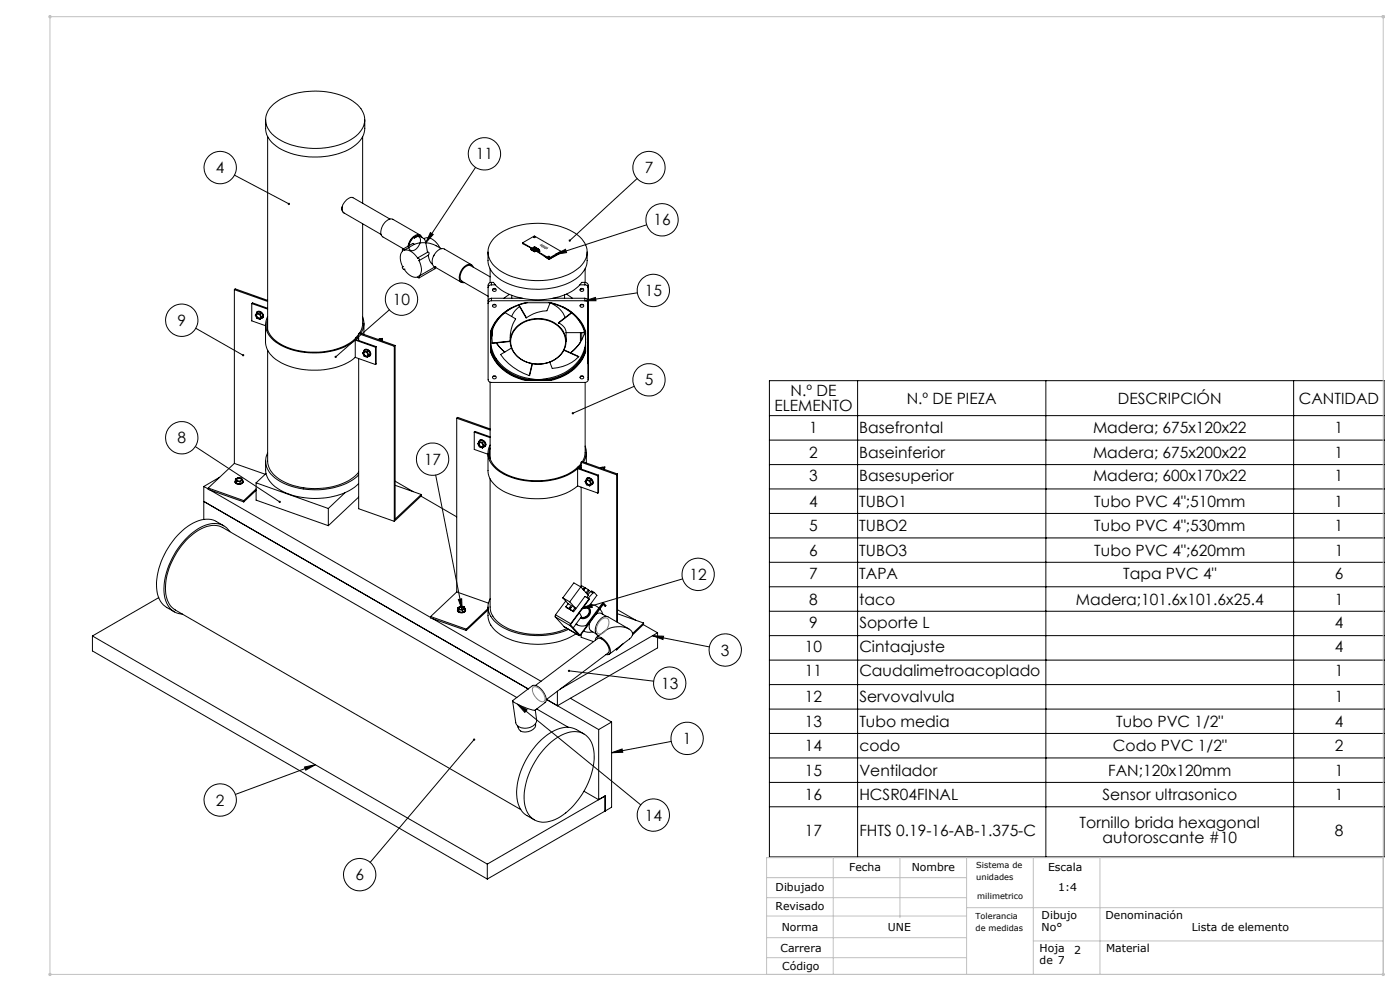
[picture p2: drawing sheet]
<svg xmlns="http://www.w3.org/2000/svg" width="420mm" height="297mm" viewBox="0 0 420 297" stroke-linecap="round" stroke-linejoin="round" font-family="sans-serif">
<g fill="none" stroke="#000" stroke-width=".3">
<path d="M79.7 35.9a10.6 10.6 0 0 0 .3 4.3 11.7 11.7 0 0 0 8.3 6.1 22.9 22.9 0 0 0 17.7-2.4 6.9 6.9 0 0 0 3.4-5.4v-2.6M81.5 31.8a18.8 18.8 0 0 1 14.3-4.5 16.8 16.8 0 0 1 12.5 5.3 5.7 5.7 0 0 1-1.5 8.2 22.3 22.3 0 0 1-23.2 .9 6.4 6.4 0 0 1-3.4-8zM70.3 52.5l16.4 8.6M80.3 41v57.9M108.8 41v19.9M142.7 50.2l-15 22.5M191.1 53.5l-20.2 18.6M102.6 62v.6l.2 .9M103.1 63.8l11.2 6.5M103.2 63.8a2.61 2.61 0 0 1 .8-3.9 1.56 1.56 0 0 1 1.9-.6l11.1 6.3M108.8 67.1v29.8l-.2 1.3-.7 1.6M120.8 79.9h.1"/>
<path d="M120.8 79.9a.49 .49 0 0 0 .4 .8M121.2 75l-.4-.3-.1 .4a4.5 4.5 0 0 0 .1 4.8M121.2 75a3.9 3.9 0 0 1 4.1 2.3M123.8 73h.3l.1 .3M123.8 73l-3 1.7M124.1 71.2l.3 .1M124.2 73.3l-3 1.7M124.4 71.3l.6-.4h1l1.3 .7 .4 1.1M124.9 71a2.56 2.56 0 0 0-2.3 2.7l.1 .7a1.27 1.27 0 0 0 1.1 .8 1.27 1.27 0 0 0 1.2-.7 2.55 2.55 0 0 0 .7-3.5h-.9l-.4 .3M125.3 77.3a.49 .49 0 0 1 .4 .3 .49 .49 0 0 1 0 .5M125.7 78.1a4 4 0 0 1 0 4.7M125.9 70.8h-.1a2.67 2.67 0 0 0-2.9 2l-.2 .8"/>
<path d="M126 70.4l-8.1-4.6a2.81 2.81 0 0 0-3.2 2 2.53 2.53 0 0 0 .2 3.2l6.1 3.6M126.6 71.2a1.38 1.38 0 0 0-1.2-1 1.38 1.38 0 0 0-1.3 .7l-1.3 1.6-.4 1.3M127.2 71.5a2.94 2.94 0 0 1 3.8 1.3l1 1.5M127.7 72.7l.6 2.9M127.7 72.7l2.3 .6 2.4 1.2M127.7 72.7l-2.3 .2-1.2 .4M128.3 75.6a.47 .47 0 0 1 .5 .4 .47 .47 0 0 1-.4 .5M128.3 75.6l-3 1.7M128.4 76.5l.1 .1a3.5 3.5 0 0 0 1.2 2.5M128.5 76.5l-2.8 1.6M129.1 69.7l.9 .6-2.3 2.4zM130.2 76.5l-.2 .4"/>
<path d="M141.4 79.3l-8.1-4.7a3.2 3.2 0 0 0-3.5 2.8l-.2 1.4 .6 1.1 8.2 4.7M146.4 75.5a9.1 9.1 0 0 0 .3 4.3 11.5 11.5 0 0 0 8.3 6.1 22.4 22.4 0 0 0 18.5-2.9 6.6 6.6 0 0 0 2.6-4.9v-2.6M148.2 71.4a19.7 19.7 0 0 1 15.5-4.3 15.9 15.9 0 0 1 11.3 5.1 5.7 5.7 0 0 1-1.5 8.2 21.9 21.9 0 0 1-17.5 3.2 13 13 0 0 1-9-5.7 5.5 5.5 0 0 1 1.2-6.5zM156.8 72.8v.2l2.7 1.5M156.8 72.8l2.8 1.6M156.8 72.8l3.5-2.1 8 4.6M159.2 74.6l.1 .2M159.2 74.6l.1 .3M159.3 74.8v.1M159.5 74.9l.2 .1M159.5 74.9l.2 .2M159.7 75v.1"/>
<path d="M159.8 74.6h.1M159.9 74.5v.1M159.9 75.1l.2 .1M159.9 75.1l.2 .2M160.1 74.4v.1M160.1 75.2v.1M160.1 74.8l.1 .1M160.2 74.3l.1 .1M160.2 75.2l.2 .3M160.2 75.2l.2 .1M160.3 74h.1M160.3 74l.2 .1"/>
<path d="M160.3 74.3h.1M160.3 74l-1.1 .6M160.4 74.3h.1M160.4 74.3l-1.1 .6M160.4 75.3v.2M160.5 75v.1M160.6 74.2l-1.3 .6M160.6 74.5l.1 .1M160.6 74.2h.1M160.6 74.2v.1M160.7 74.2h.1M160.7 74.2l.2 .1"/>
<path d="M160.7 74.5h.1M160.7 74.2l-1.2 .7M160.7 74.5l-1 .6M160.8 75.2l3.9 2.6 3.6-2-.2-.1M160.9 74.3l-1.2 .7M160.9 74.8h.1M160.9 74.3v.1M160.9 74.3l.1 .1M161 74.4h.1M161 74.4l.3 .1M161 74.4l-1.1 .7M161.1 74.7h.1"/>
<path d="M161.1 74.7l-1 .6M161.1 74.7h-.1M161.3 74.6l-.1-.1-1.1 .7M161.4 74.6l.2 .1M161.4 74.6l.1 .1M161.4 74.6l-1.2 .6M161.4 75.5h.1M161.4 74.9h.1M161.4 75v.5M161.4 75.5l3.3 1.9M161.4 74.9l-1 .6M161.5 75h-.2h.1"/>
<path d="M161.5 74.9v.6M161.5 74.7l.1 .1M161.5 74.7l-1.1 .6M161.6 74.8l-.1 .2M161.6 74.8h.2M161.8 75.3h.1M161.8 74.8l-.4 .2M161.8 74.9v.4M161.8 75.3l-.3 .2M163.7 77l1 .6M164.5 76.8l.4 .2h-.4zM164.7 77.4v.2"/>
<path d="M166.7 76.2l3-1.5 .3 1zM166.8 76.4v.1M167.7 75.9l.2 .1M168.3 75.3v.3l-3.6 2M168.3 75.3l-3.6 2.1M194 67.4l-27.3 8.8M58.7 98.4l14.2 8.1M70.3 86.8l10 3.5M70.3 86.8l.3-.2 9.7 3.4M70.3 86.8v52.1M75.5 91l4.8 1.6M75.5 91l.2-.2 4.6 1.6"/>
<path d="M75.5 91v5.2l4.2 1.4M76.9 94a.97 .97 0 0 1 1-.7 .97 .97 0 0 1 .9 .9l.2 .8-.7 .5M77 94.2a.75 .75 0 0 1 1 .3 .75 .75 0 0 1-.1 .9 .83 .83 0 0 1-.9-1.2zM77 94.2a.85 .85 0 0 0 .2 .9 .85 .85 0 0 0 .9 .2M77 93.8l-.4 .6 .4 1 1 .3M77 93.8l1 .4M77.1 93.5a1.25 1.25 0 0 1 1.5 .3 1.25 1.25 0 0 1 .2 1.5M78 94.2l.5 .9M78.4 93.8l-.4 .4M78.4 93.8l.5 .9M78.4 93.8l-.9-.4-.5 .4M78.5 95.1l-.5 .6"/>
<path d="M78.9 94.7l-.4 .4M78.9 94.7l-.9 1M79.7 97.3v5.2a7.3 7.3 0 0 0 4.6 6.2 22.6 22.6 0 0 0 21.6-1l.7-.6M80.3 94.9a5.8 5.8 0 0 0 2.5 7.6 22.2 22.2 0 0 0 23.1 0l.7-.6M80.3 95.8a6 6 0 0 0 3.2 6.9 22 22 0 0 0 21.6 0l1.3-1.1 6.5 2.3M108.8 95a5.2 5.2 0 0 1-.6 4.9M109.2 96.9v3.3M116.8 92.8l-16.1 14.2M121.2 80.7h.1M121.2 80.7a4.4 4.4 0 0 0 4.2 2.4l.4 .1-.1-.4M130.5 80l-4.8 2.8M130.5 80h.1"/>
<path d="M130.5 80v.5l-4.8 2.8M142 80.1a1.28 1.28 0 0 0-1.1-1 1.28 1.28 0 0 0-1.2 .6 3.8 3.8 0 0 0-1.5 4.8l1.1 .2M147 83l-5.7-3.3a2.78 2.78 0 0 0-3.2 2.6v1.2l.5 .8 7.8 4.5M147 80.6v4.1M147.4 84.6a.91 .91 0 0 0-1 .9v28.3a.92 .92 0 0 0 1 .8h28a.99 .99 0 0 0 1.1-.8v-28.3a.98 .98 0 0 0-1.1-.9M147.4 90.1a.92 .92 0 0 0-1 .8M147.4 89.4a.91 .91 0 0 0-1 .8M147.4 99.9l-.2 2.3 .2 2M147.4 85.4a.92 .92 0 0 0-1 .8M147.4 84.6h.6a15.7 15.7 0 0 0 12.1 5.2 18.7 18.7 0 0 0 13.4-4l1-1.2h.9M147.4 90.1h28M147.4 85.4h1.2"/>
<path d="M147.4 84.6v.8M147.4 89.4v.7M147.4 89.4h9.3M147.5 99.6l.1 .4M147.8 98.8l-.2 2M147.8 98.7l-.2 2.4 .1 1.7M148 91.3h.7M148 86.5h.7M148 86.5v.1M148.4 86.4v.2M149.1 96.2l-1.1 1.9-.6 1.8M151.5 93.7l3.2 1.9a11 11 0 0 0-1.6 6.7"/>
<path d="M152.8 88.2l-1.6 1.2M153.5 92.3a12.2 12.2 0 0 0-6.3 7.7l.2-.1M153.5 88.5v.9M155 98.1a9.1 9.1 0 0 1 14.1 1.8 6.5 6.5 0 0 1-4.6 8.8 8.7 8.7 0 0 1-11-4.7 5.8 5.8 0 0 1 1.5-5.9zM155.2 97.8a9.3 9.3 0 0 1 14.1 2.1 6.5 6.5 0 0 1-4.7 8.8 8.8 8.8 0 0 1-11.4-5 6 6 0 0 1 2-5.9zM155.6 91.4l2.3 3.8M155.7 91.4l2.2 3.8M155.9 91.9l-1.3 1.1-1.1 1.9M157.6 90.7h7.7M157.6 90.7a13.9 13.9 0 0 0-10.4 8.6v6.2a13.7 13.7 0 0 0 10.4 8.5M158.2 90.7a14.4 14.4 0 0 0-9.2 5.6M164.7 90.7a14.1 14.1 0 0 1 9.3 5.9"/>
<path d="M165.2 90.7a13.7 13.7 0 0 1 10.5 8.6v6.2a13.4 13.4 0 0 1-10.5 8.5M165.8 89.4h9.6M167.6 96.8a3.3 3.3 0 0 1 2.2 2.9M168.7 91.9a12.3 12.3 0 0 1 7 8.1l-.3-.1M169.4 88.4v1M169.5 95.2a7.4 7.4 0 0 0-4.5-4.4l-.9 2.3-3.1 .6-3.1 1.5M169.8 99.7v2.6M169.8 99.7h5.5M169.9 88.2l1.8 1.2M171.4 93.7l-3.8 3.1M171.5 93.8l-3.9 3M174 85.4h1.4"/>
<path d="M174 96.6l.8 1.5 .6 1.8M174.1 99.7v2.8M174.2 91.3h.7M174.2 86.5h.7M174.5 86.4v.2M174.5 99.7v2.2M175.3 99.3v.4M175.4 99.6l-1.3 3.1M175.4 89.4a.98 .98 0 0 1 1.1 .8M175.4 90.1a.99 .99 0 0 1 1.1 .8M175.4 99.9l.3 2M175.4 85.4a.99 .99 0 0 1 1.1 .8"/>
<path d="M175.4 84.6v.8M175.4 89.4v.7M175.4 90.1l3.2-1 .2 1zM175.5 80.6v4M191.2 87.8l-15.8 2.3M80.3 105v33.2a8 8 0 0 0 5.8 6.6 21.8 21.8 0 0 0 19.9-1.7l1.6-1.6M106.6 101.9l6 2.2M106.6 101.9v5.2M106.6 107.1l6 2.2M106.7 101.2v.5M106.7 101.2l.9 .3M107.6 100.2l-.9 1"/>
<path d="M107.6 100.7l-.4 .4 .4 .2M107.6 100l10.7 3.8M107.6 107.5v45l10.7 3.7M107.6 100v2.1M107.6 100l.3-.2 10.6 3.7M109.1 105.4a.82 .82 0 0 1 .6-.7 .82 .82 0 0 1 .9 .4 .93 .93 0 0 1 .6 .9 .93 .93 0 0 1-.7 .8M109.2 105.5a.77 .77 0 0 1 1 .3 .77 .77 0 0 1-.1 1 .87 .87 0 0 1-.9-1.3zM109.3 105.5a.83 .83 0 0 0 .1 .9 .83 .83 0 0 0 .9 .3M109.3 105.2l-.5 .6 .5 1 .9 .3M109.3 105.2l.9 .3M109.3 104.9a1.25 1.25 0 0 1 1.5 .2 1.25 1.25 0 0 1 .1 1.5M110.2 105.5l.5 1"/>
<path d="M110.6 105.2l-.4 .3M110.6 105.2l.5 .9M110.6 105.2l-1-.4-.3 .4M110.7 106.5l-.5 .6M111.1 106.1l-.4 .4M111.1 106.1l-.9 1M112.6 104.1v5.2M112.9 103.9l-.3 .2M112.9 103.9v5.2l-.3 .2M113.5 101.7h.4l.4 .4M113.7 101.7l.6-.1 .3 .5M113.8 101.8l.1 .1"/>
<path d="M113.8 101.7l.6 .4M113.9 101.5h.1M113.9 101.5l.4 .1 .3 .5M114 101.5l.4 .1 .2 .5M114.1 101.5l.7-.1-.2 .7M118.3 103.8v52.4M118.5 103.5l-.2 .3M118.5 103.5v52.1l7.9-7.4M147 114.5v22.9M147.2 105.3a13.7 13.7 0 0 0 10.4 8.5M147.4 104.2a13.2 13.2 0 0 0 11.4 9.2M147.4 104.2l-.2 .1a13.5 13.5 0 0 0 11.6 9.5v-.4"/>
<path d="M148 112.7h.7M148.9 102.8l2.5 2.7-2.4-2.6M153.1 102.2l-5.4 .6M153.1 102.3l-5.4 .5M153.4 104.3l-3.2 2a17.4 17.4 0 0 0 8.6 6.3M157.6 114h7.6M157.6 113.8h7.6M157.6 113.8v.2M158.8 113.4l.5 .1a9.1 9.1 0 0 0 4.8-.1M159.6 109l-.8 3.6M159.7 109l-.9 3.6M165.2 113.8v.2"/>
<path d="M169.1 104.9l4.5 2M169.2 104.8l4.4 2.1M173.6 106.9a11.7 11.7 0 0 1-7.9 3.5l-.8-1.9M174.1 102.7l-1.5 1.7-1.5 1.3 1.7-1.5zM174.2 112.7h.7M175.4 104.2a13 13 0 0 1-11.3 9.2M175.4 104.2l.3 .1a13.4 13.4 0 0 1-11.6 9.5v-.4M175.5 114.6v21l-.1 1.3-.7 1.4M175.7 105.3a13.6 13.6 0 0 1-10.5 8.5M175.7 102.4l-.3 1.8M190.3 115.8l-18.5 8.1M230.8 114.1h184.4v142.7h-184.4z"/>
<path d="M257.3 114.1v142.7M313.8 114.1v142.7M388.1 114.1v142.7M58.6 133.8l25.3 16.6M70.3 138.9l9.3 3.2M70.3 138.9l-7.8 7.4M79.7 138.2v2.6a7.1 7.1 0 0 0 4.3 6.1 22.8 22.8 0 0 0 22.4-.9l1.2-1.1M80.3 135.7a5.8 5.8 0 0 0 2.2 7.6 22.6 22.6 0 0 0 21.5 1.5l1.7-.9 1.9-1.6M137 125.3l10 3.6M137 125.3v52.1M137 125.3l.3-.2 9.7 3.4M142.3 129.5l.2-.2 4.5 1.6"/>
<path d="M142.3 129.5l4.7 1.7M142.3 129.5v5.2l4.1 1.4M143.6 132.5a1 1 0 0 1 1.1-.7 1 1 0 0 1 .9 .9l.1 .8-.7 .5M143.8 132.7a.76 .76 0 0 1 .9 .3 .76 .76 0 0 1-.1 .9 .84 .84 0 0 1-.8-.3 .84 .84 0 0 1 0-.9zM143.8 132.7a.85 .85 0 0 0 .1 .9 .85 .85 0 0 0 .9 .2M143.8 132.3l-.5 .7 .5 .9 .9 .4M143.8 132.3l.9 .4M143.8 132a1.25 1.25 0 0 1 1.5 .3 1.25 1.25 0 0 1 .2 1.5M144.7 132.7l.5 .9M145.1 132.3l-.4 .4M145.1 132.3l.5 .9M145.1 132.3l-.9-.3-.4 .3"/>
<path d="M145.2 133.6l-.5 .7M145.6 133.2l-.4 .4M145.6 133.2l-.9 1.1M146.4 135.9v5.1a7.9 7.9 0 0 0 5.5 6.7 22.4 22.4 0 0 0 20.7-1.5l.7-.6M147 133.4a5.6 5.6 0 0 0 1.8 7.1 21.2 21.2 0 0 0 17.4 3.3 15.3 15.3 0 0 0 7.1-3.4M147 134.3a5.9 5.9 0 0 0 3.2 6.9 22 22 0 0 0 21.6 0l1.4-1 6.4 2.2M173.4 139.9l.9 .3M173.4 139.9v.4M174.3 138.9l-.9 1M174.3 138.5l10.7 3.8M174.3 138.5l.3-.2 10.6 3.8M174.3 139.4l-.3 .4 .3 .2"/>
<path d="M174.3 138.5v2.1M175.5 133.7a5.1 5.1 0 0 1-.5 4.7M175.9 135.6v3.1M230.8 124.6h184.4M230.8 131.9h184.4M230.8 139.2h184.4M61.1 145.8l1.4 .7M61.1 145.8v9.9M61.1 150.3l97.4 56.2M62.5 146.3v.4l10.6 3.7M62.5 146.3l10.6 3.7M63 146.9l66.2 38.2"/>
<path d="M65.9 143l-4.8 2.8M67.1 157.6a10.1 10.1 0 0 0-3.8-1.9 11.5 11.5 0 0 0-9.4 4.1 22 22 0 0 0-6.8 17.4 6.5 6.5 0 0 0 2.9 4.9l2.3 1.2M69 159.3a5.7 5.7 0 0 0-7.2-2 21.6 21.6 0 0 0-11.6 13.3 12.9 12.9 0 0 0 .6 11.4l1.5 1.4 2.4 .6M70.5 144.4a1.32 1.32 0 0 0 1.2 .8 1.32 1.32 0 0 0 1.3-.8M70.6 144a.82 .82 0 0 0 .2 .9 .82 .82 0 0 0 1 .2 .78 .78 0 0 0 .8-.2 .78 .78 0 0 0 .2-.9M70.6 143.6l.8-.5 1.1 .2 .3 .6M70.6 143.6l.3 .6M70.6 143.6l.3 1.2M70.9 143.8a.99 .99 0 0 1 1.6 0M70.9 144.8l1.1 .2M70.9 144.2v.6M70.9 144.2l1.1 .2"/>
<path d="M71.1 143.5a.83 .83 0 0 1 1.4 .4 .85 .85 0 0 1-1.5-.3zM72 144.4v.6M72.8 143.9l-.8 .5M72.8 143.9v.6l-.8 .5M73.1 150v.4M76.8 146.5l-3.7 3.5M76.8 147l-3.7 3.4M76.8 144.7v5.2l21.7 7.6M76.8 144.7l21.7 7.7M79.8 141.9l-3 2.8M98.5 152.4v5.1M103.5 147.7l-5 4.7"/>
<path d="M107.6 149l-9.1 8.5M118.5 144.2l5.5 3.2M118.5 145.4l7.9 2.8M126.3 148.7l10.7 6.2M126.4 148.2v.4l-8.1 7.6M130.7 142.4l7.9 40.4M147 143.5v38.4a7 7 0 0 0 4.4 6 22.7 22.7 0 0 0 18.7 .4M173.3 140.4l6.1 2.2M173.3 140.4v5.2M173.3 145.6l6.1 2.2M174.3 146v29.6M175.8 143.9a.81 .81 0 0 1 .7-.7 .81 .81 0 0 1 .8 .4 .93 .93 0 0 1 .6 .9 .93 .93 0 0 1-.7 .8"/>
<path d="M175.9 144.1a.77 .77 0 0 1 1 .2 .77 .77 0 0 1-.1 1 .87 .87 0 0 1-.9-1.2zM176 144.1a.87 .87 0 0 0 .1 .9 .87 .87 0 0 0 .9 .2M176 143.7l-.5 .6 .5 1 .9 .3M176 143.7l.9 .3M176 143.4a1.27 1.27 0 0 1 1.5 .2 1.27 1.27 0 0 1 .2 1.6M176.9 144l.5 1M177.3 143.7l-.4 .3M177.3 143.7l.5 .9M177.3 143.7l-.9-.4-.4 .4M177.4 145l-.5 .6M177.8 144.6l-.4 .4M177.8 144.6l-.9 1"/>
<path d="M179.4 142.6v5.2M179.6 142.4l-.2 .2M179.6 142.4v5.2l-.2 .2M180.2 140.3a.62 .62 0 0 1 .7-.2 .62 .62 0 0 1 .4 .5M180.6 140l.9-.1-.2 .7M185 142.3v44.1M185.2 142.1l-.2 .2M185.2 142.1v44.4M230.8 146.5h184.4M230.8 153.9h184.4M47.6 179.1l-19.9 11.5M137 177.4l9.5 3.4"/>
<path d="M137 177.4l-7.8 7.4M137.5 179.7l1-.2 .1 3.3zM147 179.5a5.6 5.6 0 0 0 1.8 7 21 21 0 0 0 17.1 3.6l4.7-1.5M168.8 179.2l2.1 1.2M168.8 179.2l1.6 1.7M174.2 175.9l.2-.4 1 .6M174.2 175.9l-3.3 4.5M174.2 175.9l1.6 1.8 .7-1M174.2 175.9l-2-1.2-3.4 4.5M175.2 176.4l-.3 .3M175.2 176.4l.2 .2M175.3 176.7l-.1 .1"/>
<path d="M175.4 176.1l-.2 .3M175.4 176.1l.1 .1M176.5 176.7l-.9-.5-.6 .6M176.5 176.7l.3 .3-.7 .9 .4 .5-.5 .7M176.7 179.5l-5.5 7.4M176.7 179.5l-5.6 7.8 2.9 3.1 7.1-9.7M176.7 179.5l-1.2-.8-2.7 3.8M177.2 177.3l.3-.2 .8 .4M177.2 177.3l-.8 .9M177.2 177.3l.7 .4M177.9 177.7l.4-.2 .8 .9-2.8 3.8-1-.6M177.9 177.7l-1.5 1.6"/>
<path d="M204.8 173.5l-30.4 9M230.8 161.2h184.4M230.8 168.5h184.4M230.8 175.9h184.4M27.7 190.6v4.5l118.5 68.4M27.7 190.6l118.5 68.4M129.2 184.8l10.7 3.8M129.2 184.8v.4l10.7 3.7M129.8 185.4l32.5 18.8M137.2 182.9a1.32 1.32 0 0 0 1.2 .8 1.32 1.32 0 0 0 1.3-.8M137.4 182.6l-.1 .1a1.01 1.01 0 0 0 1.5 .8l.8-.3-.1-.6M137.4 182.1l.7-.5 1.1 .2 .3 .6"/>
<path d="M137.4 182.1l.3 .6M137.4 182.1l.3 1.2M137.7 182.7l1 .2M137.7 183.3l1 .2M137.7 182.7v.6M137.7 182.3a.96 .96 0 0 1 1.5 0M137.8 182a.85 .85 0 0 1 1.4 .4 .75 .75 0 0 1-.9 .4 .75 .75 0 0 1-.5-.8zM138.7 182.9v.6M139.5 182.4l-.8 .5M139.5 182.4v.7l-.8 .4M139.9 188.6v.3M146.4 181.9v2.6a8 8 0 0 0 5.4 6.6 23 23 0 0 0 21-1.2"/>
<path d="M146.4 182.4l-6.5 6.2M146.4 182.8l-6.5 6.1M166.6 184.9l4.5 2.6M166.6 184.9l2.6 2.9M166.7 184.3l-.1 .6M166.7 184.3l4.5 2.6M169.2 187.8l4.5 2.7M169.2 187.8h.1M169.2 187.8l4.6 2.7M169.7 180.1l-3 4.2M169.8 181.9l.9 .5M169.8 181.9l1.1 .8"/>
<path d="M170.4 180.9l2.1 1.2M170.4 180.9l-.6 1M170.7 182.4l.2 .3M170.9 182.1a.24 .24 0 0 1 .2-.3 .24 .24 0 0 1 .2 .3l-.4 .4M170.9 182.1l-.2 .3M170.9 182.1l.2 .2M170.9 180.4l1.6 1.7M170.9 182.5l.9 .6M170.9 182.5l1.2 .8M171 182.6l-.1 .1M171.1 187.5l2.6 3M171.2 182.2h.1"/>
<path d="M171.2 186.9l-.1 .6M171.8 183.1l.3 .2M172.5 182.1l-.7 1M172.8 182.4l-.7 .9M172.9 186.9l.2 .4M173.1 187.1l-.1 .1M173.8 183.6l.6 1.2-2.4 3.4M174.3 190.1v.9l3.8 1.3M174.4 182.5l3-1.5 .3 1zM175.1 189.1l1.1 .4 1.6-.1M176.3 182.2l.3 .3M176.4 182.1a1.85 1.85 0 0 1 0 2.2 1.85 1.85 0 0 1-2.1 .7"/>
<path d="M176.5 182a2.01 2.01 0 0 1 0 2.4 2.01 2.01 0 0 1-2.3 .7M176.6 182.1a2.01 2.01 0 0 1 0 2.6 2.01 2.01 0 0 1-2.5 .5M177 186.6a2.12 2.12 0 0 0 .4 2.5l1.5 .9M177.1 181.1l1.5 .4 1.1 .7M178.6 191.9a1.05 1.05 0 0 1 .7-1.1 1.05 1.05 0 0 1 1.2 .4 4.7 4.7 0 0 1 2.5 4.6l-.4 .3-.8 .1M178.8 184.1l1.3-.3 1.8 .9M179 191l2.7-2.1a6.8 6.8 0 0 1 7.8 .3 1.68 1.68 0 0 1-.6 2.3l-6.1 4.6M180 182.5l.9 1.6M181 181.1l.6 .6M181.1 180.7l-.2-.1-5.1 6.9-1.8 .1-1.2-.6M181.1 180.7l.7 .8-.2 .2M181.6 181.7l-.6-.7-6.8 9.3-.5 .2"/>
<path d="M184.6 194.6l.4 .2M185 194.4v.4M185.2 182.7l5.5 3.2M185.2 183.9l7.9 2.8M187 192.9l-2 1.9M188.7 188.5l-6.3-3.6a3.4 3.4 0 0 0-3.7 3 1.9 1.9 0 0 0 .9 2.6M193 187.2l4.3 2.4M193.1 186.7l-3.3 3.2M193.1 186.7v.4l-3.4 3.2M195.8 190.5l17 3.4M195.8 190.5l3.3 .2-.2 1zM197.3 189.6l-29.2 16.9"/>
<path d="M197.3 189.6v4.6l-30.1 17.3M230.8 183.2h184.4M230.8 190.5h184.4M230.8 197.8h184.4M153.8 210l.9 6.6a3.3 3.3 0 0 0 4.8 1.2l1.1-.8 .3-.7-.3-3.5M153.8 210l5.9-4.5a2.89 2.89 0 0 1 3.2 1.8 2.82 2.82 0 0 1 .6 3.3l-3 2.2a15.9 15.9 0 0 1-6.7-2.8zM155 209.1l-88.2-51a8.2 8.2 0 0 0-8.7 1.8 21.8 21.8 0 0 0-8.4 18.1 6.3 6.3 0 0 0 2.9 4.8l103.6 59.8M155.2 211l37 30.2M155.2 211l2.9 1.7-.7 .8zM160.7 205.4l18.5-14a3.3 3.3 0 0 1 3.5 3v.7l-.2 .6-18.6 14M160.7 217.2a2.74 2.74 0 0 1-3.1 2.2 1.86 1.86 0 0 1-2.2-1.8M160.7 216.9v.3"/>
<path d="M161 212.5l9.5 5.5M167.2 207.1v4.4M167.2 211.5l-3.2-1.9 15.6 9M170.7 201l25.4 3.1M171.1 209.3l12.4 7.1M175.2 220l-2.3-1.4a7.7 7.7 0 0 0-8.2 1.2 22.9 22.9 0 0 0-9.6 19.3 6.8 6.8 0 0 0 3 5.3l2.2 1.3M179.6 218.6v21.1M183.5 216.4l-3.9 2.2M183.5 216.4v25.5l-2 1.2M230.8 205.2h184.4M230.8 212.5h184.4M230.8 219.8h184.4"/>
<path d="M91.4 229.9l3.2-.7-2.9 1.6zM94.6 229.2l-24 8.9M142.2 221.6l-31.1 36.8M164.6 223.1a10.8 10.8 0 0 1 9.3-3.7 6.7 6.7 0 0 1 4.4 7.2 22.7 22.7 0 0 1-11.8 19 6 6 0 0 1-8.3-2.1 14.6 14.6 0 0 1 .7-12.1 25 25 0 0 1 5.7-8.3zM175.2 237.1l4.4 2.6M181.5 238.5l-35.3 20.5M181.5 238.5v4.6M181.5 238.5l-1.9 1.2M183.5 225.6l3.1-1.1 .2 1zM201.4 222.2l-17.9 3.4M230.8 227.2h184.4M230.8 234.5h184.4"/>
<path d="M146.2 259v4.5M181.5 243.1l-35.3 20.4M230.8 241.8h184.4"/>
<circle cx="66.1" cy="50.2" r="4.8"/>
<circle cx="145.3" cy="46.1" r="4.9"/>
<circle cx="194.7" cy="50.2" r="4.8"/>
<circle cx="160.4" cy="71" r=".2"/>
<circle cx="198.6" cy="65.9" r="4.8"/>
<circle cx="54.5" cy="96" r="4.8"/>
<circle cx="120.5" cy="89.7" r="4.8"/>
<circle cx="148.3" cy="86.9" r=".53"/>
<circle cx="148.3" cy="91.7" r=".53"/>
<circle cx="174.5" cy="86.9" r=".53"/>
<circle cx="174.5" cy="91.7" r=".53"/>
<circle cx="196" cy="87.1" r="4.8"/>
<circle cx="148.3" cy="113.1" r=".53"/>
<circle cx="174.5" cy="113.1" r=".53"/>
<circle cx="194.7" cy="113.8" r="4.8"/>
<circle cx="54.5" cy="131.2" r="4.9"/>
<circle cx="129.8" cy="137.6" r="4.9"/>
<circle cx="209.5" cy="172.1" r="4.8"/>
<circle cx="217.6" cy="194.8" r="4.9"/>
<circle cx="200.9" cy="204.7" r="4.8"/>
<circle cx="66.1" cy="239.8" r="4.8"/>
<circle cx="206.1" cy="221.3" r="4.9"/>
<circle cx="196" cy="244.3" r="4.8"/>
<circle cx="107.9" cy="262.1" r="4.8"/>
</g>
<g fill="none" stroke="#c0c0c0" stroke-width=".3">
<path d="M14.5 5h401M14.6 4.7l.7 .7M15 4.5v288M15.3 4.7l-.7 .7M414.6 4.7l.7 .7M415 4.5v288M415.3 4.7l-.7 .7M250 257v35M270 257v18M290 257v35M310 257v35M330 257v35"/>
<path d="M415 257h-185v35M230 274.5h60M230 263h60M230 269h60M290 272h125M14.5 292h401M14.6 291.7l.7 .7M15.3 291.7l-.7 .7M230 281h60M230 287h60M310 282h105M414.6 291.7l.7 .7"/>
<path d="M415.3 291.7l-.7 .7"/>
</g>
<g fill="none" stroke="#808080" stroke-width=".3">
<path d="M162.2 73.5l.3-.1-.1 .2zM162.3 73.5l.2-.1zM162.6 73.6l.2 .1h-.3zM162.6 73.8h.6zM162.9 73.7l.2 .1zM163 73.9h.4h-.4l.2 .2zM163.2 74l.2 .1zM163.3 74.2l.5 .1-.1-.3 .2 .2zM163.7 74.4h.5l-.3 .2 .1-.2zM180.1 186a1.38 1.38 0 0 1 1.2-.8 1.38 1.38 0 0 1 1.3 .7 3.5 3.5 0 0 1-2.8 4.1 1.75 1.75 0 0 1-.6-2.7zM160 205.9a3.3 3.3 0 0 1 3.4 2.8 1.05 1.05 0 0 1-.2 1.5 1.05 1.05 0 0 1-1.5-.3 3.5 3.5 0 0 1-1.8-3.9z"/>
<circle cx="162.6" cy="73.6" r=".17"/>
</g>
<path d="M170.7 71.9v.5l.2-.3-.2 .3a.35 .35 0 0 0 .5 0 .35 .35 0 0 0 0-.5 .35 .35 0 0 0-.5 0zM83.7 150.1v.6h.4l-.2-.3 .3 .2v-.3zM72.7 106.2v.5h.4l.1-.1-.3-.1 .3 .1v-.4zM86.5 60.9l-.1 .4 .5 .1 .1-.1-.3-.2 .3 .2-.1-.4zM171.6 123.6l-.1 .4 .3-.1-.3 .1a.35 .35 0 0 0 .5 .1 .35 .35 0 0 0 .1-.5 .35 .35 0 0 0-.5 0zM142.1 221.4a.34 .34 0 0 0-.1 .5 .34 .34 0 0 0 .5 0 .34 .34 0 0 0 0-.5l-.3 .2 .3-.2zM91.4 229.9l3.2-.7-2.9 1.6zM183.5 225.6l3.1-1.1 .2 1zM195.8 190.5l3.3 .2-.2 1zM174.4 182.5l3-1.5 .3 1zM175.4 90.1l3.2-1 .2 1zM166.7 76.2l3-1.5 .3 1zM129.1 69.7l.9 .6-2.3 2.4zM100.5 106.7l-.1 .5 .3-.2-.3 .2a.34 .34 0 0 0 .5 0 .34 .34 0 0 0 .1-.5 .34 .34 0 0 0-.5 0zM170.4 200.9v.1h.3h-.3a.34 .34 0 0 0 .3 .4 .34 .34 0 0 0 .3-.5 .34 .34 0 0 0-.6 0zM137.5 179.7l1-.2 .1 3.3zM155.2 211l2.9 1.7-.7 .8z" fill="#000"/>
<g font-size="4.7">
<text x="142.8" y="47.8">11</text>
<text x="64.8" y="51.9">4</text>
<text x="193.4" y="51.9">7</text>
<text x="196" y="67.5">16</text>
<text x="193.4" y="88.7">15</text>
<text x="117.9" y="91.3">10</text>
<text x="53.2" y="97.6">9</text>
<text x="193.4" y="115.5">5</text>
<text x="237.2" y="118.7">N.º DE</text>
<text x="232.3" y="123.3">ELEMENTO</text>
<text x="272" y="121">N.º DE PIEZA</text>
<text x="335.4" y="121">DESCRIPCIÓN</text>
<text x="389.6" y="121">CANTIDAD</text>
<text x="242.8" y="129.9">1</text>
<text x="257.8" y="129.9">Basefrontal</text>
<text x="327.9" y="129.9">Madera; 675x120x22</text>
<text x="400.4" y="129.9">1</text>
<text x="53.2" y="132.8">8</text>
<text x="242.8" y="137.2">2</text>
<text x="257.8" y="137.2">Baseinferior</text>
<text x="327.9" y="137.2">Madera; 675x200x22</text>
<text x="400.4" y="137.2">1</text>
<text x="127.2" y="139.3">17</text>
<text x="242.8" y="144.1">3</text>
<text x="257.8" y="144.1">Basesuperior</text>
<text x="327.9" y="144.1">Madera; 600x170x22</text>
<text x="400.4" y="144.1">1</text>
<text x="242.8" y="151.9">4</text>
<text x="257.8" y="151.9">TUBO1</text>
<text x="328.3" y="151.9">Tubo PVC 4&quot;;510mm</text>
<text x="400.4" y="151.9">1</text>
<text x="242.8" y="159.2">5</text>
<text x="257.8" y="159.2">TUBO2</text>
<text x="328.3" y="159.2">Tubo PVC 4&quot;;530mm</text>
<text x="400.4" y="159.2">1</text>
<text x="242.8" y="166.5">6</text>
<text x="257.8" y="166.5">TUBO3</text>
<text x="328.3" y="166.5">Tubo PVC 4&quot;;620mm</text>
<text x="400.4" y="166.5">1</text>
<text x="206.9" y="173.8">12</text>
<text x="242.8" y="173.4">7</text>
<text x="257.8" y="173.4">TAPA</text>
<text x="337" y="173.4">Tapa PVC 4&quot;</text>
<text x="400.4" y="173.4">6</text>
<text x="242.8" y="181.2">8</text>
<text x="257.8" y="181.2">taco</text>
<text x="322.8" y="181.2">Madera;101.6x101.6x25.4</text>
<text x="400.4" y="181.2">1</text>
<text x="242.8" y="188.1">9</text>
<text x="257.8" y="188.1">Soporte L</text>
<text x="400.4" y="188.1">4</text>
<text x="216.3" y="196.5">3</text>
<text x="241.5" y="195.4">10</text>
<text x="257.8" y="195.4">Cintaajuste</text>
<text x="400.4" y="195.4">4</text>
<text x="241.5" y="202.7">11</text>
<text x="257.8" y="202.7">Caudalimetroacoplado</text>
<text x="400.4" y="202.7">1</text>
<text x="198.3" y="206.4">13</text>
<text x="241.5" y="210.5">12</text>
<text x="257.8" y="210.5">Servovalvula</text>
<text x="400.4" y="210.5">1</text>
<text x="241.5" y="217.8">13</text>
<text x="257.8" y="217.8">Tubo media</text>
<text x="334.9" y="217.8">Tubo PVC 1/2&quot;</text>
<text x="400.4" y="217.8">4</text>
<text x="204.9" y="223">1</text>
<text x="241.5" y="225.1">14</text>
<text x="257.8" y="225.1">codo</text>
<text x="333.9" y="225.1">Codo PVC 1/2&quot;</text>
<text x="400.4" y="225.1">2</text>
<text x="241.5" y="232.5">15</text>
<text x="257.8" y="232.5">Ventilador</text>
<text x="332.5" y="232.5">FAN;120x120mm</text>
<text x="400.4" y="232.5">1</text>
<text x="241.5" y="239.8">16</text>
<text x="257.8" y="239.8">HCSR04FINAL</text>
<text x="330.7" y="239.8">Sensor ultrasonico</text>
<text x="400.4" y="239.8">1</text>
<text x="64.8" y="241.4">2</text>
<text x="193.4" y="245.9">14</text>
<text x="241.5" y="250.5">17</text>
<text x="257.8" y="250.5">FHTS 0.19-16-AB-1.375-C</text>
<text x="323.9" y="248.3">Tornillo brida hexagonal</text>
<text x="400.4" y="250.5">8</text>
<text x="330.7" y="252.8">autoroscante #10</text>
<text x="106.6" y="263.8">6</text>
</g>
<g font-size="3.3">
<text x="254.8" y="261.1">Fecha</text>
<text x="273.5" y="261.1">Nombre</text>
<text x="314.4" y="261.1">Escala</text>
<text x="232.7" y="267.1">Dibujado</text>
<text x="317.5" y="267.1">1:4</text>
<text x="232.6" y="272.7">Revisado</text>
<text x="312.5" y="275.4">Dibujo</text>
<text x="331.7" y="275.4">Denominación</text>
<text x="234.5" y="278.9">Norma</text>
<text x="266.4" y="278.9">UNE</text>
<text x="312.5" y="278.9">No°</text>
<text x="357.5" y="278.9">Lista de elemento</text>
<text x="234.1" y="285.3">Carrera</text>
<text x="311.9" y="285.3">Hoja</text>
<text x="322.3" y="285.8">2</text>
<text x="331.8" y="285.3">Material</text>
<text x="234.6" y="290.7">Código</text>
<text x="311.9" y="288.8">de 7</text>
</g>
<g font-size="2.5">
<text x="292.9" y="260.2">Sistema de</text>
<text x="292.9" y="263.7">unidades</text>
<text x="293.2" y="269.4">milimetrico</text>
<text x="292.7" y="275.5">Tolerancia</text>
<text x="292.7" y="278.9">de medidas</text>
</g>
</svg>
